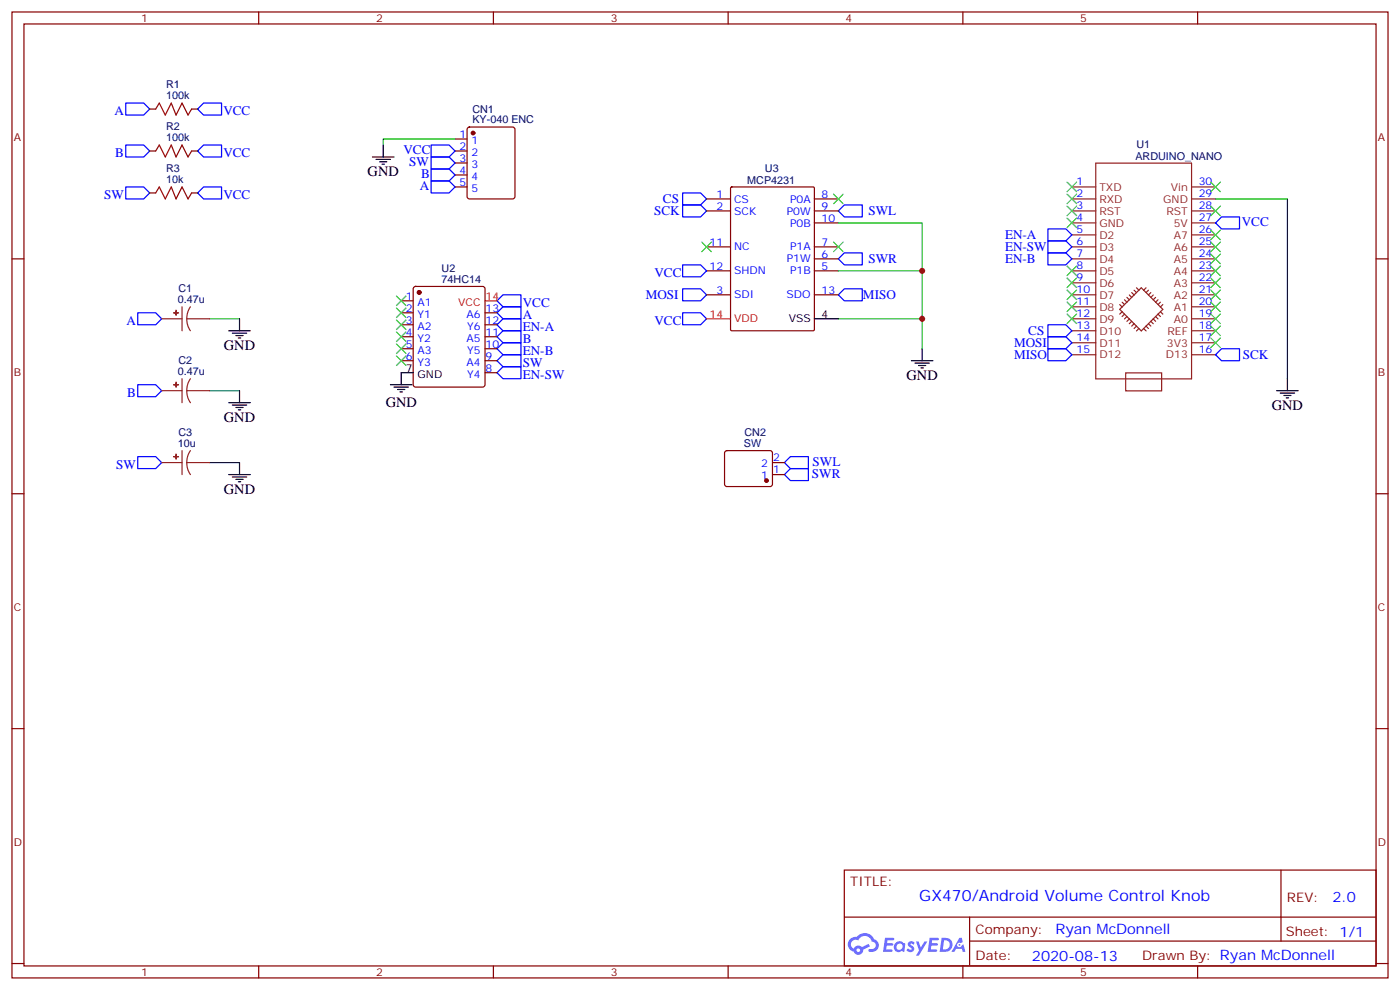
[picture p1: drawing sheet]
<svg xmlns="http://www.w3.org/2000/svg" width="412mm" height="292mm" viewBox="0 0 412 292" stroke-linecap="round" stroke-linejoin="round" font-family="sans-serif">
<g fill="none" stroke="#870000" stroke-width=".35">
<path d="M3.5 3.5h405.4v284.4h-405.4zM7.1 7.1h398.2v277.2h-398.2zM76.2 3.5v3.6M145.3 3.5v3.6M214.5 3.5v3.6M283.6 3.5v3.6M352.8 3.5v3.6M3.5 76.2h3.6M405.3 76.2h3.6M3.5 145.3h3.6M405.3 145.3h3.6M3.5 214.5h3.6"/>
<path d="M405.3 214.5h3.6M248.7 256.1h156.6v28.2h-156.6zM377.3 256.1v20.9M248.7 270h156.5M285.6 277h119.6M285.6 270v14.1M3.5 283.6h3.6M76.2 284.3v3.6M145.3 284.3v3.6M214.5 284.3v3.6M283.6 284.3v3.6M352.8 284.3v3.6"/>
<path d="M405.3 283.6h3.6"/>
</g>
<g fill="#5487ff">
<path d="M267.7 277.3a1.22 1.22 0 0 1 1.7 .3l-.4 .5a.47 .47 0 0 0-.3-.4 .47 .47 0 0 0-.5 .2l.1 .3a1.14 1.14 0 0 1 .8 1.7 1.14 1.14 0 0 1-1.9 0l-.2-.2 .5-.5 .7 .4a.29 .29 0 0 0 .3-.3 .29 .29 0 0 0-.2-.3 1.04 1.04 0 0 1-.6-1.7z"/>
<path d="M260.7 276h2.4l.3 .2-.2 .5-1.8 .1-.1 .8h1.5l.3 .4-.3 .4h-1.6l-.2 1.1h1.7l.2 .3-.2 .3-2.6 .1z"/>
<path d="M273.8 276h2.4l.3 .2-.1 .5-1.8 .1-.2 .8h1.6l.3 .4-.4 .4h-1.6l-.1 1.1h1.7l.2 .3-.2 .3-2.6 .1z"/>
<path d="M282.6 276.1h.7l.3 1.2-.6 .3a.69 .69 0 0 0-1 .3 .69 .69 0 0 0 .4 1 .69 .69 0 0 0 .9-.7l.5-.2 .6 2.2h-.8l-.2-.9h-1.8l-.5 .9h-.8z"/>
<path d="M269.8 277.1h.8l.6 1.8 1.1-1.8h.9l-2.6 4.2h-.8l.9-1.5z"/>
<path d="M277.4 276.1l-.6 4.1h1.3a2.11 2.11 0 0 0 2.5-2.1 2.11 2.11 0 0 0-2.5-2zM278.1 276.8a1.39 1.39 0 0 1 1.7 1.4 1.39 1.39 0 0 1-1.8 1.3h-.3z"/>
<path d="M263.7 277.7a1.54 1.54 0 0 0-.1 2.1 1.54 1.54 0 0 0 2.2 .2l.6 .2 .3-2.3-.2-.2-.4-.1a1.49 1.49 0 0 0-2.4 .1zM264 278.7a.94 .94 0 0 1 1.8 0 .94 .94 0 0 1-1.8 0z"/>
<path d="M250.4 276.4a2.18 2.18 0 0 0 1.1 3.7 1.44 1.44 0 0 0 1.6 1 1.44 1.44 0 0 0 1.2-1.5l2-1-.5-.8-1.9 1a1.47 1.47 0 0 0-2.4 .4 1.39 1.39 0 0 1-.7-1.9 1.39 1.39 0 0 1 2-.5 2.12 2.12 0 0 1 2.2-1.3 2.12 2.12 0 0 1 1.9 1.7 1.14 1.14 0 0 1 1.1 1.4 1.14 1.14 0 0 1-1.7 .8 .43 .43 0 0 0-.5 .3 .43 .43 0 0 0 .4 .5 1.98 1.98 0 0 0 2.5-1.2 1.98 1.98 0 0 0-1.2-2.5 3.1 3.1 0 0 0-5.3-.7l-.9 .1zM252.3 279.7a.55 .55 0 0 1 1.1 0 .55 .55 0 0 1-1.1 0z"/>
<circle cx="282.6" cy="278.1" r=".26"/>
</g>
<g fill="none" stroke="#000" stroke-width=".35">
<path d="M109.7 46.2h6.4M110.8 46.9h4.2M111.8 47.6h2.1M112.5 48.3h.7M112.9 42.7v3.5M67.4 97.4h6.3M68.4 98.1h4.3M69.5 98.8h2.1M70.2 99.5h.7M70.6 93.8v3.6M239.9 93.8h7M67.4 118.5h6.3"/>
<path d="M68.4 119.2h4.3M69.5 119.9h2.1M70.6 115v3.5M115 113.2h6.4M116.1 113.9h4.2M117.1 114.7h2.1M117.8 115.4h.7M121.7 109.7h-3.5v3.5M268.5 106.2h6.3M269.5 106.9h4.3M270.6 107.6h2.1M271.3 108.3h.7"/>
<path d="M271.6 102.7v3.5M376.1 115h6.3M377.1 115.7h4.3M378.2 116.4h2.1M378.9 117.1h.7M379.2 111.5v3.5M67.4 139.7h6.3M70.2 120.7h.7M70.6 136.2v3.5M68.4 140.4h4.3M69.5 141.1h2.1M70.2 141.8h.7"/>
</g>
<g fill="none" stroke="#00f" stroke-width=".35">
<path d="M37 30.3h5.3l1.8 1.8-1.8 1.8h-5.3zM60 30.3h5.3v3.6h-5.3l-1.8-1.8zM37 42.7h5.3l1.8 1.7-1.8 1.8h-5.3zM37 55h5.3l1.8 1.8-1.8 1.8h-5.3zM60 42.7h5.3v3.5h-5.3l-1.8-1.8zM60 55h5.3v3.6h-5.3l-1.8-1.8zM127 42.7h5.3l1.8 1.7-1.8 1.8h-5.3zM127 46.2h5.3l1.8 1.8-1.8 1.7h-5.3zM127 49.7h5.3l1.8 1.8-1.8 1.8h-5.3zM127 53.3h5.3l1.8 1.7-1.8 1.8h-5.3zM201.1 56.8h5.3l1.7 1.8-1.7 1.7h-5.3zM201.1 60.3h5.3l1.7 1.8-1.7 1.8h-5.3z"/>
<path d="M201.1 78h5.3l1.7 1.7-1.7 1.8h-5.3zM246.9 62.1l1.8-1.8h5.3v3.6h-5.3zM246.9 76.2l1.8-1.8h5.3v3.6h-5.3zM308.7 67.4h5.3l1.7 1.7-1.7 1.8h-5.3zM308.7 70.9h5.3l1.7 1.8-1.7 1.7h-5.3zM308.7 74.4h5.3l1.7 1.8-1.7 1.8h-5.3zM358.1 65.6l1.7-1.7h5.3v3.5h-5.3zM40.6 92.1h5.3l1.7 1.7-1.7 1.8h-5.3zM148.2 86.8h5.3v3.5h-5.3l-1.8-1.8zM148.2 90.3h5.3v3.5h-5.3l-1.8-1.7zM148.2 93.8h5.3v3.6h-5.3l-1.8-1.8zM148.2 97.4h5.3v3.5h-5.3l-1.8-1.8z"/>
<path d="M201.1 85h5.3l1.7 1.8-1.7 1.7h-5.3zM201.1 92.1h5.3l1.7 1.7-1.7 1.8h-5.3zM246.9 86.8l1.8-1.8h5.3v3.5h-5.3zM308.7 99.1h5.3l1.7 1.8-1.7 1.8h-5.3zM308.7 95.6h5.3l1.7 1.8-1.7 1.7h-5.3zM40.6 113.2h5.3l1.7 1.8-1.7 1.8h-5.3zM148.2 100.9h5.3v3.5h-5.3l-1.8-1.7zM148.2 104.4h5.3v3.5h-5.3l-1.8-1.7zM148.2 107.9h5.3v3.6h-5.3l-1.8-1.8zM308.7 102.7h5.3l1.7 1.7-1.7 1.8h-5.3zM358.1 104.4l1.7-1.7h5.3v3.5h-5.3zM40.6 134.4h5.3l1.7 1.8-1.7 1.7h-5.3z"/>
<path d="M231.1 136.2l1.7-1.8h5.3v3.5h-5.3zM231.1 139.7l1.7-1.8h5.3v3.6h-5.3z"/>
</g>
<g fill="none" stroke="#870000" stroke-width=".35">
<path d="M44.1 32.1h1.8M56.4 32.1h1.8M137.8 37.6l.5-.2h12.7l.6 .4 .1 20.1-.5 .6-12.9 .1-.7-.5v-20zM44.1 44.4h1.8M44.1 56.8h1.8M56.4 44.4h1.8M56.4 56.8h1.8M134.1 40.9h3.5M134.1 44.4h3.5M134.1 48h3.5M134.1 51.5h3.5M134.1 55h3.5"/>
<path d="M208.1 58.6h7.1M215.3 55.2l.2-.2h24l.3 .2 .1 41.8-.2 .3-24.2 .1-.3-.2zM239.9 58.6h7M208.1 62.1h7.1M208.1 79.7h7.1M208.1 72.7h7.1M239.9 62.1h7M239.9 79.7h7M239.9 65.6h7M239.9 76.2h7M239.9 72.7h7M118.2 88.5h3.5"/>
<path d="M118.2 92.1h3.5M118.2 95.6h3.5M118.2 99.1h3.5M121.9 84.5l.5-.2h19.8l.5 .2 .2 .5v28.2l-.3 .5-.4 .2h-19.8l-.5-.2-.2-.5v-28.2zM142.9 92.1h3.5M142.9 95.6h3.5M142.9 99.1h3.5M208.1 86.8h7.1M239.9 86.8h7M118.2 102.7h3.5M118.2 106.2h3.5M142.9 102.7h3.5"/>
<path d="M142.9 106.2h3.5M142.9 109.7h3.5M213.7 132.9l.4-.3h12.7l.5 .3 .2 .5v9.4l-.7 .4h-12.9l-.5-.7v-9.1zM227.5 139.7h3.6M227.5 136.2h3.6"/>
</g>
<g fill="#870000" stroke="#870000" stroke-width=".35">
<circle cx="139.3" cy="39.2" r=".53"/>
<circle cx="123.5" cy="86.1" r=".53"/>
<circle cx="225.8" cy="141.5" r=".53"/>
</g>
<path d="M134.1 40.9h-21.2v1.8M358.1 58.6h21.1v52.9M246.9 65.6h24.7v37.1M246.9 79.7h24.7M61.7 93.8h8.9M246.9 93.8h24.7M61.7 115h8.9M61.7 136.2h8.9" fill="none" stroke="#008700" stroke-width=".35"/>
<g fill="none" stroke="#8c2424" stroke-width=".35">
<path d="M315.7 58.6h7.1M315.7 55h7.1M322.8 48h28.2v63.5h-28.2zM351 58.6h7.1M351 55h7.1M315.7 79.7h7.1M315.7 76.2h7.1M315.7 72.7h7.1M315.7 69.1h7.1M315.7 65.6h7.1M315.7 62.1h7.1M351 79.7h7.1"/>
<path d="M351 76.2h7.1M351 72.7h7.1M351 69.1h7.1M351 65.6h7.1M351 62.1h7.1M47.6 93.8h6M53.6 90.3v7.1M55 93.8l.3 1.9 .8 1.7M55 93.8h6.7M56.1 90.3l-.8 1.7-.3 1.8M315.7 97.4h7.1M315.7 93.8h7.1"/>
<path d="M315.7 90.3h7.1M315.7 86.8h7.1M315.7 83.3h7.1M329.8 91.1l6.4-6.4 6.3 6.4-6.3 6.3zM329.8 89.7l.7 .7M330.5 88.9l.7 .8M330.5 91.8l-.7 .7M331.2 92.5l-.7 .7M331.2 88.2l.7 .7M331.9 87.5l.8 .7M331.9 93.2l-.7 .7M332.7 86.8l.7 .7"/>
<path d="M332.7 93.9l-.8 .7M333.4 86.1l.7 .7M333.4 94.6l-.7 .7M334.1 85.4l.7 .7M334.1 95.3l-.7 .7M334.8 84.7l.7 .7M334.8 96l-.7 .7M335.5 96.7l-.7 .7M336.9 96.7l.7 .7M337.6 96l.7 .7M337.6 84.7l-.7 .7M338.3 95.3l.7 .7"/>
<path d="M338.3 85.4l-.7 .7M339 94.6l.7 .7M339 86.1l-.7 .7M339.7 93.9l.7 .7M339.7 86.8l-.7 .7M340.4 93.2l.7 .7M340.4 87.5l-.7 .7M341.1 92.5l.7 .7M341.1 88.2l-.7 .7M341.8 91.8l.7 .7M341.8 88.9l-.7 .8M342.5 89.7l-.7 .7"/>
<path d="M351 97.4h7.1M351 93.8h7.1M351 90.3h7.1M351 86.8h7.1M351 83.3h7.1M47.6 115h6M53.6 111.5v7M55 115l.3 1.9 .8 1.6M55 115h6.7M56.1 111.5l-.8 1.7-.3 1.8M315.7 100.9h7.1M315.7 104.4h7.1"/>
<path d="M331.6 109.8h10.6v5.3h-10.6zM351 100.9h7.1M351 104.4h7.1M47.6 136.2h6M53.6 132.6v7.1M55 136.2l.3 1.8 .8 1.7M55 136.2h6.7M56.1 132.6l-.8 1.7-.3 1.9"/>
</g>
<g fill="none" stroke="#3c3" stroke-width=".35">
<path d="M245.5 57.1l2.9 2.9M248.4 57.1l-2.9 2.9M314.3 53.6l2.8 2.8M314.3 57.1l2.8 2.9M317.1 53.6l-2.8 2.8M317.1 57.1l-2.8 2.9M356.7 53.6l2.8 2.8M359.5 53.6l-2.8 2.8M206.7 71.3l2.8 2.8M209.5 71.3l-2.8 2.8M245.5 71.3l2.9 2.8M248.4 71.3l-2.9 2.8"/>
<path d="M314.3 60.7l2.8 2.8M314.3 78.3l2.8 2.8M314.3 64.2l2.8 2.8M317.1 60.7l-2.8 2.8M317.1 78.3l-2.8 2.8M317.1 64.2l-2.8 2.8M356.7 60.7l2.8 2.8M356.7 67.7l2.8 2.9M356.7 71.3l2.8 2.8M356.7 74.8l2.8 2.8M356.7 78.3l2.8 2.8M359.5 60.7l-2.8 2.8"/>
<path d="M359.5 67.7l-2.8 2.9M359.5 71.3l-2.8 2.8M359.5 74.8l-2.8 2.8M359.5 78.3l-2.8 2.8M116.8 87.1l2.8 2.9M116.8 90.7l2.8 2.8M116.8 94.2l2.8 2.8M116.8 97.7l2.8 2.8M119.6 87.1l-2.8 2.9M119.6 90.7l-2.8 2.8M119.6 94.2l-2.8 2.8M119.6 97.7l-2.8 2.8"/>
<path d="M314.3 85.4l2.8 2.8M314.3 88.9l2.8 2.8M314.3 92.4l2.8 2.8M314.3 81.8l2.8 2.9M317.1 85.4l-2.8 2.8M317.1 88.9l-2.8 2.8M317.1 92.4l-2.8 2.8M317.1 81.8l-2.8 2.9M356.7 81.8l2.8 2.9M356.7 85.4l2.8 2.8M356.7 88.9l2.8 2.8M356.7 92.4l2.8 2.8"/>
<path d="M356.7 96l2.8 2.8M356.7 99.5l2.8 2.8M359.5 81.8l-2.8 2.9M359.5 85.4l-2.8 2.8M359.5 88.9l-2.8 2.8M359.5 92.4l-2.8 2.8M359.5 96l-2.8 2.8M359.5 99.5l-2.8 2.8M116.8 101.2l2.8 2.9M116.8 104.8l2.8 2.8M119.6 101.2l-2.8 2.9M119.6 104.8l-2.8 2.8"/>
</g>
<path d="M142.9 88.5h3.5M208.1 93.8h7.1" fill="none" stroke="#f00" stroke-width=".35"/>
<path d="M45.9 32.1l1-1.8 1.8 3.6 1.7-3.6 1.5 3.6 1.7-3.6 1.8 3.6 1-1.8M45.9 44.4l1-1.7 1.8 3.5 1.7-3.5 1.5 3.5 1.7-3.5 1.8 3.5 1-1.8M45.9 56.8l1-1.8 1.8 3.6 1.7-3.6 1.5 3.6 1.7-3.6 1.8 3.6 1-1.8" fill="none" stroke="#a10000" stroke-width=".35"/>
<g fill="#8c2424" stroke="#8c2424" stroke-width=".35">
<path d="M51.9 91.4v1.4z"/>
<path d="M51.2 92.1h1.4z"/>
<path d="M51.9 112.5v1.4z"/>
<path d="M51.2 113.2l1.4 .1z"/>
<path d="M51.9 133.7v1.4z"/>
<path d="M51.2 134.4h1.4z"/>
</g>
<g fill="#c00">
<circle cx="271.6" cy="93.8" r=".88"/>
<circle cx="271.6" cy="79.7" r=".88"/>
</g>
<text font-size="4.6" fill="#00f" x="270.8" y="265.1">GX470/Android Volume Control Knob</text>
<g font-size="4.2">
<text x="108.3" y="51.9">GND</text>
<text x="66" y="103">GND</text>
<text x="267.1" y="111.8">GND</text>
<text x="113.6" y="119.9">GND</text>
<text x="66" y="124.2">GND</text>
<text x="374.6" y="120.7">GND</text>
<text x="66" y="145.3">GND</text>
</g>
<g font-size="4.2" fill="#00f">
<text x="392.5" y="265.4">2.0</text>
<text x="310.9" y="274.9">Ryan McDonnell</text>
<text x="304" y="282.7">2020-08-13</text>
</g>
<g font-size="3.9" fill="#00f">
<text x="33.7" y="33.9">A</text>
<text x="65.8" y="33.9">VCC</text>
<text x="34" y="46.2">B</text>
<text x="65.8" y="46.2">VCC</text>
<text x="118.9" y="45.2">VCC</text>
<text x="120.6" y="48.8">SW</text>
<text x="124.1" y="52.3">B</text>
<text x="30.7" y="58.6">SW</text>
<text x="65.8" y="58.6">VCC</text>
<text x="123.7" y="55.8">A</text>
<text x="195.3" y="59.7">CS</text>
<text x="192.7" y="63.4">SCK</text>
<text x="255.8" y="63.4">SWL</text>
<text x="296" y="70.4">EN-A</text>
<text x="365.8" y="66.4">VCC</text>
<text x="255.8" y="77.5">SWR</text>
<text x="296" y="73.9">EN-SW</text>
<text x="296" y="77.5">EN-B</text>
<text x="192.8" y="81.5">VCC</text>
<text x="190.2" y="88.1">MOSI</text>
<text x="254.2" y="87.9">MISO</text>
<text x="37.2" y="95.6">A</text>
<text x="154" y="90.3">VCC</text>
<text x="154" y="93.8">A</text>
<text x="192.8" y="95.6">VCC</text>
<text x="154" y="97.4">EN-A</text>
<text x="154" y="100.9">B</text>
<text x="302.9" y="98.5">CS</text>
<text x="154" y="104.4">EN-B</text>
<text x="154" y="107.9">SW</text>
<text x="298.7" y="102">MOSI</text>
<text x="298.7" y="105.5">MISO</text>
<text x="366.1" y="105.7">SCK</text>
<text x="154" y="111.5">EN-SW</text>
<text x="37.5" y="116.8">B</text>
<text x="34.3" y="137.9">SW</text>
<text x="239.4" y="137.3">SWL</text>
<text x="239.2" y="140.8">SWR</text>
</g>
<g font-size="3.9" fill="#800">
<text x="250.5" y="260.7">TITLE:</text>
<text x="379.1" y="265.4">REV:</text>
<text x="287.4" y="274.9">Company:</text>
<text x="378.7" y="275.5">Sheet: 1/1</text>
<text x="287.4" y="282.6">Date:</text>
<text x="336.4" y="282.7">Drawn By: Ryan McDonnell</text>
</g>
<g font-size="3.2" fill="#800">
<text x="41.6" y="6.5">1</text>
<text x="110.8" y="6.5">2</text>
<text x="179.9" y="6.5">3</text>
<text x="249.1" y="6.5">4</text>
<text x="318.2" y="6.5">5</text>
<text x="4.1" y="41.6">A</text>
<text x="405.9" y="41.6">A</text>
<text x="4.1" y="110.8">B</text>
<text x="405.9" y="110.8">B</text>
<text x="4.1" y="179.9">C</text>
<text x="405.9" y="179.9">C</text>
<text x="4.1" y="249.1">D</text>
<text x="405.9" y="249.1">D</text>
<text x="41.6" y="287.3">1</text>
<text x="110.8" y="287.3">2</text>
<text x="179.9" y="287.3">3</text>
<text x="249.1" y="287.3">4</text>
<text x="318.2" y="287.3">5</text>
</g>
<g font-size="3.2" fill="#000080">
<text x="49" y="29.3">100k</text>
<text x="49" y="26">R1</text>
<text x="139.2" y="33.2">CN1</text>
<text x="49" y="41.6">100k</text>
<text x="49" y="38.3">R2</text>
<text x="139.2" y="36.3">KY-040 ENC</text>
<text x="334.4" y="47">ARDUINO_NANO</text>
<text x="334.7" y="43.6">U1</text>
<text x="49" y="54">10k</text>
<text x="49" y="50.7">R3</text>
<text x="225.3" y="50.7">U3</text>
<text x="220.1" y="54.3">MCP4231</text>
<text x="130.1" y="83.3">74HC14</text>
<text x="130.1" y="80">U2</text>
<text x="52.4" y="89.3">0.47u</text>
<text x="52.6" y="86">C1</text>
<text x="52.6" y="107.1">C2</text>
<text x="52.4" y="110.4">0.47u</text>
<text x="52.4" y="131.6">10u</text>
<text x="52.6" y="128.3">C3</text>
<text x="219.1" y="131.6">SW</text>
<text x="219.3" y="128.3">CN2</text>
</g>
<g font-size="3.2" fill="#00f">
<text x="135.4" y="40.6">1</text>
<text x="135.4" y="44.1">2</text>
<text x="135.4" y="47.6">3</text>
<text x="138.9" y="42.3">1</text>
<text x="138.9" y="45.9">2</text>
<text x="135.4" y="51.2">4</text>
<text x="138.9" y="49.4">3</text>
<text x="138.9" y="52.9">4</text>
<text x="135.4" y="54.7">5</text>
<text x="138.9" y="56.4">5</text>
<text x="211.1" y="58.2">1</text>
<text x="216.3" y="59.6">CS</text>
<text x="232.7" y="59.6">P0A</text>
<text x="242" y="58.2">8</text>
<text x="317.1" y="54.5">1</text>
<text x="317.1" y="58">2</text>
<text x="353.1" y="58.1">29</text>
<text x="353.1" y="54.5">30</text>
<text x="211.1" y="61.7">2</text>
<text x="216.3" y="63.1">SCK</text>
<text x="231.8" y="63.1">P0W</text>
<text x="242" y="65.3">10</text>
<text x="242" y="61.7">9</text>
<text x="317.1" y="61.6">3</text>
<text x="317.1" y="65.1">4</text>
<text x="353.1" y="65.1">27</text>
<text x="353.1" y="61.6">28</text>
<text x="232.7" y="66.7">P0B</text>
<text x="317.1" y="68.6">5</text>
<text x="353.1" y="68.6">26</text>
<text x="209" y="72.3">11</text>
<text x="216.3" y="73.7">NC</text>
<text x="231.8" y="77.3">P1W</text>
<text x="232.7" y="73.7">P1A</text>
<text x="242" y="75.8">6</text>
<text x="242" y="72.3">7</text>
<text x="317.1" y="72.1">6</text>
<text x="317.1" y="75.7">7</text>
<text x="353.1" y="75.7">24</text>
<text x="353.1" y="72.2">25</text>
<text x="209" y="79.4">12</text>
<text x="216.3" y="80.8">SHDN</text>
<text x="232.7" y="80.8">P1B</text>
<text x="242" y="79.4">5</text>
<text x="317.1" y="79.2">8</text>
<text x="317.1" y="82.7">9</text>
<text x="353.1" y="82.8">22</text>
<text x="353.1" y="79.2">23</text>
<text x="119.5" y="88.2">1</text>
<text x="123" y="90">A1</text>
<text x="211.1" y="86.4">3</text>
<text x="216.3" y="87.8">SDI</text>
<text x="231.7" y="87.8">SDO</text>
<text x="242" y="86.4">13</text>
<text x="317.1" y="86.2">10</text>
<text x="317.1" y="89.8">11</text>
<text x="353.1" y="89.8">20</text>
<text x="353.1" y="86.3">21</text>
<text x="119.5" y="91.7">2</text>
<text x="119.5" y="95.2">3</text>
<text x="123" y="93.5">Y1</text>
<text x="137.4" y="93.5">A6</text>
<text x="143.1" y="95.2">12</text>
<text x="143.1" y="91.7">13</text>
<text x="317.1" y="93.3">12</text>
<text x="353.1" y="93.3">19</text>
<text x="119.5" y="98.8">4</text>
<text x="123" y="97">A2</text>
<text x="123" y="100.5">Y2</text>
<text x="137.4" y="100.5">A5</text>
<text x="137.6" y="97">Y6</text>
<text x="143.1" y="98.8">11</text>
<text x="317.1" y="96.8">13</text>
<text x="317.1" y="100.4">14</text>
<text x="353.1" y="100.4">17</text>
<text x="353.1" y="96.9">18</text>
<text x="119.5" y="102.3">5</text>
<text x="119.5" y="105.8">6</text>
<text x="123" y="104.1">A3</text>
<text x="123" y="107.6">Y3</text>
<text x="137.4" y="107.6">A4</text>
<text x="137.6" y="104.1">Y5</text>
<text x="143.1" y="105.8">9</text>
<text x="143.1" y="102.3">10</text>
<text x="317.1" y="103.9">15</text>
<text x="353.1" y="103.9">16</text>
<text x="137.6" y="111.1">Y4</text>
<text x="143.1" y="109.4">8</text>
<text x="224.2" y="137.6">2</text>
<text x="227.7" y="135.8">2</text>
<text x="224.2" y="141.1">1</text>
<text x="227.7" y="139.3">1</text>
</g>
<g font-size="3.2" fill="#8d2323">
<text x="323.8" y="59.7">RXD</text>
<text x="323.8" y="56.1">TXD</text>
<text x="342.7" y="59.7">GND</text>
<text x="344.9" y="56.1">Vin</text>
<text x="323.8" y="63.2">RST</text>
<text x="343.6" y="63.2">RST</text>
<text x="323.8" y="70.2">D2</text>
<text x="323.8" y="66.7">GND</text>
<text x="345.8" y="66.7">5V</text>
<text x="345.8" y="70.2">A7</text>
<text x="323.8" y="77.3">D4</text>
<text x="323.8" y="73.8">D3</text>
<text x="345.8" y="77.3">A5</text>
<text x="345.8" y="73.8">A6</text>
<text x="323.8" y="80.8">D5</text>
<text x="345.8" y="80.8">A4</text>
<text x="323.8" y="87.9">D7</text>
<text x="323.8" y="84.4">D6</text>
<text x="345.8" y="87.9">A2</text>
<text x="345.8" y="84.4">A3</text>
<text x="323.8" y="94.9">D9</text>
<text x="323.8" y="91.4">D8</text>
<text x="345.8" y="91.4">A1</text>
<text x="345.8" y="94.9">A0</text>
<text x="323.8" y="102">D11</text>
<text x="323.8" y="98.5">D10</text>
<text x="343.7" y="102">3V3</text>
<text x="343.9" y="98.5">REF</text>
<text x="323.8" y="105.5">D12</text>
<text x="343.5" y="105.5">D13</text>
</g>
<g font-size="3.2" fill="#f00">
<text x="135" y="90">VCC</text>
<text x="143.1" y="88.2">14</text>
<text x="209" y="93.5">14</text>
<text x="216.3" y="94.9">VDD</text>
</g>
<g font-size="3.2">
<text x="232.3" y="94.9">VSS</text>
<text x="242" y="93.5">4</text>
<text x="119.5" y="109.4">7</text>
<text x="123" y="111.1">GND</text>
</g>
</svg>
